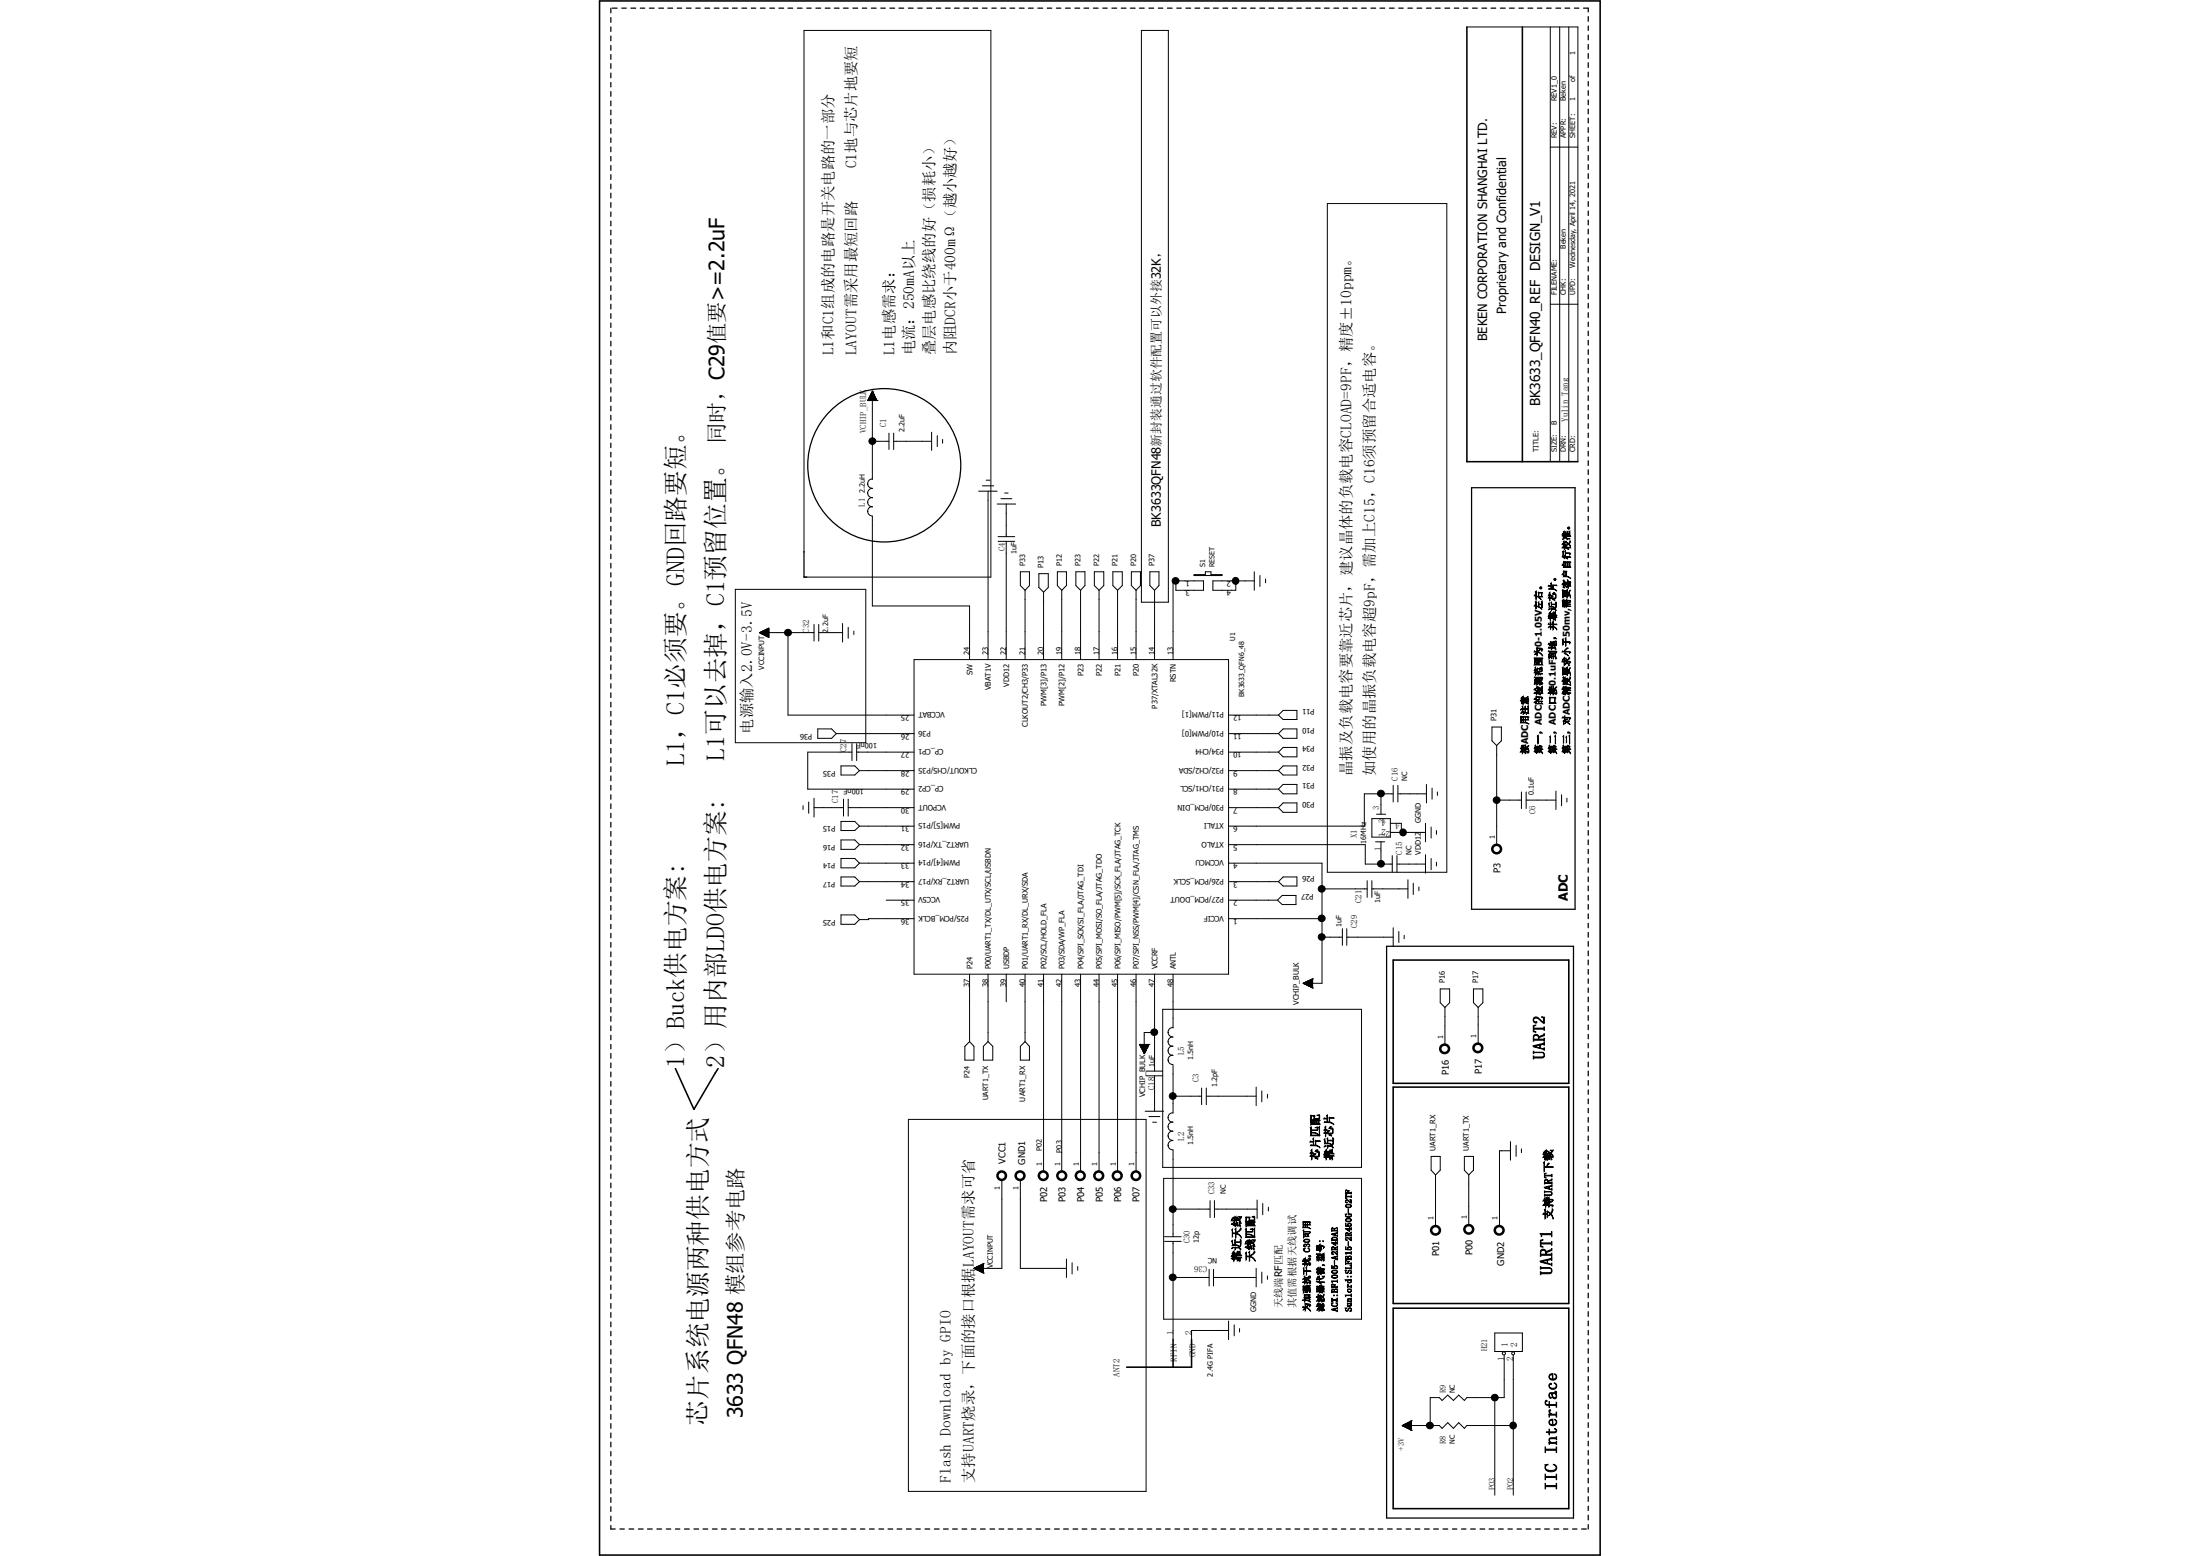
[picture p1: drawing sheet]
<svg xmlns="http://www.w3.org/2000/svg" width="297mm" height="210mm" viewBox="0 0 297 210" stroke-linecap="round" stroke-linejoin="round" font-family="sans-serif">
<g fill="none" stroke="#000" stroke-width=".17">
<path d="M82.5 1.1v.6M82.5 2.4v.6M82.5 3.6v.6M82.5 4.9v.6M82.5 6.1v.7M82.5 7.4v.6M82.5 8.6v.6M82.5 9.9v.6M82.5 11.1v.6M82.5 12.4v.6M82.5 13.6v.7M82.5 14.9v.6"/>
<path d="M82.5 16.1v.6M82.5 17.4v.6M82.5 18.6v.6M82.5 19.9v.6M82.7 1.1h.6M83.9 1.1h.6M85.2 1.1h.6M86.4 1.1h.6M87.7 1.1h.6M88.9 1.1h.7M90.2 1.1h.6M91.4 1.1h.6"/>
<path d="M92.7 1.1h.6M93.9 1.1h.6M95.2 1.1h.6M96.4 1.1h.7M97.7 1.1h.6M98.9 1.1h.6M100.2 1.1h.6M101.4 1.1h.6M102.7 1.1h.6M103.9 1.1h.7M105.2 1.1h.6M106.4 1.1h.6"/>
<path d="M107.7 1.1h.6M108.9 1.1h.6M110.2 1.1h.6M111.4 1.1h.7M112.6 1.1h.7M113.9 1.1h.6M115.1 1.1h.7M116.4 1.1h.6M117.6 1.1h.7M118.9 1.1h.6M120.1 1.1h.7M121.4 1.1h.6"/>
<path d="M122.6 1.1h.7M123.9 1.1h.6M125.1 1.1h.7M126.4 1.1h.6M127.6 1.1h.7M128.9 1.1h.6M130.1 1.1h.7M131.4 1.1h.6M132.6 1.1h.7M133.9 1.1h.6M135.1 1.1h.7M136.4 1.1h.6"/>
<path d="M137.6 1.1h.7M138.9 1.1h.6M140.1 1.1h.7M141.4 1.1h.6M142.6 1.1h.6M143.8 1.1h.7M145.1 1.1h.7M146.3 1.1h.7M147.6 1.1h.7M148.9 1.1h.6M150.1 1.1h.6M151.4 1.1h.6"/>
<path d="M152.6 1.1h.6M153.8 1.1h.7M155.1 1.1h.6M156.4 1.1h.6M157.6 1.1h.6M158.9 1.1h.6M160.1 1.1h.6M161.3 1.1h.7M162.6 1.1h.6M163.8 1.1h.7M165.1 1.1h.6M166.4 1.1h.6"/>
<path d="M167.6 1.1h.6M168.8 1.1h.7M170.1 1.1h.6M171.3 1.1h.7M172.6 1.1h.6M173.9 1.1h.6M175.1 1.1h.6M176.3 1.1h.7M177.6 1.1h.6M178.8 1.1h.7M180.1 1.1h.6M181.4 1.1h.5"/>
<path d="M182.6 1.1h.6M183.8 1.1h.6M185.1 1.1h.6M186.3 1.1h.6M187.6 1.1h.6M188.8 1.1h.6M190.1 1.1h.6M191.3 1.1h.6M192.6 1.1h.6M193.8 1.1h.6M195.1 1.1h.6M196.3 1.1h.6"/>
<path d="M197.6 1.1h.6M198.8 1.1h.6M200.1 1.1h.6M201.3 1.1h.6M202.6 1.1h.6M203.8 1.1h.6M205.1 1.1h.6M206.3 1.1h.6M207.6 1.1h.6M208.8 1.1h.6M210.1 1.1h.6M211.3 1.1h.6"/>
<path d="M212.6 1.1h.5M213.8 1.1h.6v.5M214.4 2.2v.7M214.4 3.5v.6M214.4 4.7v.7M214.4 6v.6M214.4 7.2v.7M214.4 8.5v.6M214.4 9.7v.7M214.4 11v.6M214.4 12.2v.7M214.4 13.5v.6"/>
<path d="M214.4 14.7v.7M214.4 16v.6M214.4 17.2v.7M214.4 18.5v.6M214.4 19.7v.7M82.5 21.1v.6M82.5 22.4v.6M82.5 23.6v.6M82.5 24.8v.7M82.5 26.1v.6M82.5 27.3v.7M82.5 28.6v.6"/>
<path d="M82.5 29.8v.7M82.5 31.1v.6M82.5 32.3v.7M82.5 33.6v.6M82.5 34.8v.7M82.5 36.1v.6M82.5 37.3v.6M82.5 38.6v.6M82.5 39.8v.7M214.4 21v.6M214.4 22.2v.7M214.4 23.5v.6"/>
<path d="M214.4 24.7v.7M214.4 26v.6M214.4 27.2v.7M214.4 28.5v.6M214.4 29.7v.7M214.4 30.9v.7M214.4 32.2v.7M214.4 33.4v.7M214.4 34.7v.6M214.4 36v.6M214.4 37.2v.6M214.4 38.4v.7"/>
<path d="M214.4 39.7v.6M82.5 41.1v.6M82.5 42.3v.7M82.5 43.6v.6M82.5 44.8v.6M82.5 46.1v.6M82.5 47.3v.7M82.5 48.6v.6M82.5 49.8v.7M82.5 51.1v.6M82.5 52.3v.6M82.5 53.6v.6"/>
<path d="M82.5 54.8v.7M82.5 56v.7M82.5 57.3v.7M82.5 58.6v.6M82.5 59.8v.6M214.4 40.9v.7M214.4 42.2v.6M214.4 43.5v.6M214.4 44.7v.6M214.4 45.9v.7M214.4 47.2v.6M214.4 48.4v.7"/>
<path d="M214.4 49.7v.6M214.4 51v.6M214.4 52.2v.6M214.4 53.4v.7M214.4 54.7v.6M214.4 55.9v.7M214.4 57.2v.6M214.4 58.5v.6M214.4 59.7v.6M82.5 61v.7M82.5 62.3v.6M82.5 63.5v.7"/>
<path d="M82.5 64.8v.6M82.5 66v.7M82.5 67.3v.6M82.5 68.5v.7M82.5 69.8v.6M82.5 71v.7M82.5 72.3v.6M82.5 73.5v.7M82.5 74.8v.6M82.5 76v.7M82.5 77.3v.6M82.5 78.5v.7"/>
<path d="M82.5 79.8v.6M108.5 74.4v3.5h.4M198.7 65.8h13.9v56.9h-13.9zM214.4 60.9v.7M214.4 62.2v.6M214.4 63.4v.7M214.4 64.7v.6M214.4 66v.5M214.4 67.2v.6M214.4 68.4v.6M214.4 69.7v.6M214.4 70.9v.6"/>
<path d="M214.4 72.2v.6M214.4 73.4v.6M214.4 74.7v.6M214.4 75.9v.6M214.4 77.2v.6M214.4 78.4v.6M214.4 79.7v.6M82.5 81v.7M82.5 82.3v.6M82.5 83.5v.7M82.5 84.8v.6M82.5 86v.7"/>
<path d="M82.5 87.3v.6M82.5 88.5v.7M82.5 89.7v.7M82.5 91v.7M82.5 92.3v.6M82.5 93.5v.6M82.5 94.8v.6M82.5 96v.6M82.5 97.2v.7M82.5 98.5v.6M82.5 99.8v.6M214.4 80.9v.6"/>
<path d="M214.4 82.2v.6M214.4 83.4v.6M214.4 84.7v.6M214.4 85.9v.6M214.4 87.2v.6M214.4 88.4v.6M214.4 89.6v.7M214.4 90.9v.6M214.4 92.2v.6M214.4 93.4v.6M214.4 94.7v.6M214.4 95.9v.6"/>
<path d="M214.4 97.1v.6M214.4 98.4v.6M214.4 99.7v.5M82.5 101v.6M82.5 102.3v.6M82.5 103.5v.6M82.5 104.7v.7M82.5 106v.6M82.5 107.3v.6M82.5 108.5v.6M82.5 109.8v.6M82.5 111v.6"/>
<path d="M82.5 112.2v.7M82.5 113.5v.6M82.5 114.7v.7M82.5 116v.6M82.5 117.3v.6M82.5 118.5v.6M82.5 119.7v.7M214.4 100.9v.6M214.4 102.2v.6M214.4 103.4v.6M214.4 104.6v.6M214.4 105.9v.6"/>
<path d="M214.4 107.1v.6M214.4 108.4v.6M214.4 109.6v.7M214.4 110.9v.6M214.4 112.1v.6M214.4 113.4v.6M214.4 114.6v.6M214.4 115.9v.6M214.4 117.1v.6M214.4 118.4v.6M214.4 119.6v.6M82.5 121v.6"/>
<path d="M82.5 122.2v.7M82.5 123.5v.6M82.5 124.8v.5M82.5 126v.6M82.5 127.2v.6M82.5 128.5v.6M82.5 129.7v.6M82.5 131v.6M82.5 132.2v.6M82.5 133.5v.6M82.5 134.7v.6M82.5 136v.6"/>
<path d="M82.5 137.2v.6M82.5 138.5v.6M82.5 139.7v.6M187.2 127.7h25.2v77.2h-25.2zM214.4 120.9v.6M214.4 122.1v.6M214.4 123.4v.6M214.4 124.6v.6M214.4 125.9v.6M214.4 127.1v.6M214.4 128.4v.6M214.4 129.6v.6"/>
<path d="M214.4 130.9v.6M214.4 132.1v.6M214.4 133.3v.6M214.4 134.6v.6M214.4 135.8v.7M214.4 137.1v.6M214.4 138.3v.7M214.4 139.6v.6M82.5 141v.6M82.5 142.2v.6M82.5 143.5v.6M82.5 144.7v.6"/>
<path d="M82.5 146v.6M82.5 147.2v.6M82.5 148.5v.6M82.5 149.7v.6M82.5 151v.6M82.5 152.2v.6M82.5 153.5v.6M82.5 154.7v.6M82.5 156v.6M82.5 157.2v.6M82.5 158.5v.5M82.5 159.7v.6"/>
<path d="M214.4 140.8v.6M214.4 142.1v.6M214.4 143.3v.7M214.4 144.6v.6M214.4 145.8v.7M214.4 147.1v.6M214.4 148.3v.7M214.4 149.6v.6M214.4 150.8v.7M214.4 152.1v.6M214.4 153.3v.7M214.4 154.6v.6"/>
<path d="M214.4 155.8v.7M214.4 157.1v.6M214.4 158.3v.7M214.4 159.6v.6M82.5 161v.6M82.5 162.2v.6M82.5 163.4v.7M82.5 164.7v.6M82.5 165.9v.6M82.5 167.2v.6M82.5 168.4v.7M82.5 169.7v.6"/>
<path d="M82.5 170.9v.7M82.5 172.2v.6M82.5 173.4v.6M82.5 174.7v.6M82.5 175.9v.7M82.5 177.2v.6M82.5 178.4v.7M82.5 179.7v.6M214.4 160.8v.7M214.4 162.1v.6M214.4 163.3v.7M214.4 164.6v.6"/>
<path d="M214.4 165.8v.6M214.4 167v.7M214.4 168.3v.7M214.4 169.5v.7M214.4 170.8v.6M214.4 172.1v.6M214.4 173.3v.6M214.4 174.5v.7M214.4 175.8v.6M214.4 177v.7M214.4 178.3v.6M214.4 179.6v.6"/>
<path d="M82.5 180.9v.6M82.5 182.2v.6M82.5 183.4v.7M82.5 184.7v.6M82.5 185.9v.7M82.5 187.2v.6M82.5 188.4v.6M82.5 189.7v.6M82.5 190.9v.7M82.5 192.2v.6M82.5 193.4v.7M82.5 194.6v.7"/>
<path d="M82.5 195.9v.6M82.5 197.1v.7M82.5 198.4v.6M82.5 199.6v.7M214.4 180.8v.6M214.4 182v.7M214.4 183.3v.6M214.4 184.5v.7M214.4 185.8v.6M214.4 187.1v.6M214.4 188.3v.6M214.4 189.5v.7"/>
<path d="M214.4 190.8v.6M214.4 192v.7M214.4 193.3v.6M214.4 194.5v.7M214.4 195.8v.6M214.4 197v.7M214.4 198.3v.6M214.4 199.5v.7M82.5 205.9v.5h.6M82.5 200.9v.6M82.5 202.1v.7M82.5 203.4v.6"/>
<path d="M82.5 204.6v.7M83.7 206.4h.6M84.9 206.4h.7M86.2 206.4h.6M87.4 206.4h.7M88.7 206.4h.6M90 206.4h.6M91.2 206.4h.6M92.4 206.4h.6M93.7 206.4h.6M94.9 206.4h.6M96.2 206.4h.6"/>
<path d="M97.4 206.4h.6M98.7 206.4h.6M99.9 206.4h.6M101.2 206.4h.6M102.4 206.4h.6M103.7 206.4h.6M104.9 206.4h.6M106.2 206.4h.6M107.4 206.4h.6M108.7 206.4h.6M109.9 206.4h.6M111.2 206.4h.6"/>
<path d="M112.4 206.4h.6M113.6 206.4h.7M114.9 206.4h.6M116.2 206.4h.6M117.4 206.4h.6M118.7 206.4h.6M119.9 206.4h.6M121.1 206.4h.7M122.4 206.4h.6M123.7 206.4h.5M124.9 206.4h.6M126.2 206.4h.6"/>
<path d="M127.4 206.4h.6M128.6 206.4h.6M129.9 206.4h.6M131.1 206.4h.6M132.4 206.4h.6M133.6 206.4h.7M134.9 206.4h.6M136.1 206.4h.6M137.4 206.4h.6M138.6 206.4h.6M139.9 206.4h.6M141.1 206.4h.6"/>
<path d="M142.4 206.4h.6M143.6 206.4h.6M144.9 206.4h.6M146.1 206.4h.6M147.4 206.4h.6M148.6 206.4h.6M149.9 206.4h.6M151.1 206.4h.7M152.4 206.4h.6M153.6 206.4h.6M154.9 206.4h.6M156.1 206.4h.6"/>
<path d="M157.4 206.4h.6M158.6 206.4h.7M159.9 206.4h.6M161.1 206.4h.6M162.3 206.4h.7M163.6 206.4h.6M164.8 206.4h.7M166.1 206.4h.7M167.3 206.4h.7M168.6 206.4h.6M169.8 206.4h.7M171.1 206.4h.6"/>
<path d="M172.3 206.4h.7M173.6 206.4h.6M174.8 206.4h.7M176.1 206.4h.6M177.3 206.4h.7M178.6 206.4h.6M179.8 206.4h.7M181.1 206.4h.6M182.3 206.4h.7M183.6 206.4h.6M184.8 206.4h.7M186.1 206.4h.6"/>
<path d="M187.3 206.4h.7M188.6 206.4h.6M189.8 206.4h.6M191.1 206.4h.6M192.3 206.4h.7M193.5 206.4h.7M194.8 206.4h.7M196.1 206.4h.6M197.3 206.4h.6M198.5 206.4h.7M199.8 206.4h.6M201 206.4h.7"/>
<path d="M202.3 206.4h.6M203.6 206.4h.6M204.8 206.4h.6M206 206.4h.7M207.3 206.4h.6M208.5 206.4h.7M209.8 206.4h.6M211.1 206.4h.6M212.3 206.4h.6M213.5 206.4h.7M214.4 200.8v.6M214.4 202v.6"/>
<path d="M214.4 203.3v.6M214.4 204.5v.6M214.4 205.8v.6"/>
<circle cx="119.4" cy="62.8" r="10.3"/>
</g>
<path d="M80.9 .1h135.1v209.8h-135.1zM198 3.6v58.7h15M205.5 3.6v58.7M188.1 129.6h23.7v16.6h-23.7zM91.2 144.2l2.5 5.5 3.2-5.5M188.1 146.7h23.7v29.2h-23.7zM188.1 176.6h23.7v27h-23.7zM158.4 180.8v3.7M160.9 180.8v3.7h-8.8" fill="none" stroke="#000" stroke-width=".21"/>
<g fill="none" stroke="#000" stroke-width=".14">
<path d="M154.1 4.1h3.6v77.2h-3.6zM198 3.6h15v58.7M209.3 3.6v58.7M209.3 19.9h3.7M210.6 3.6v58.7M211.8 3.6v58.7M179.2 27.5h16.1v90.2h-16.1zM117.1 54.1h.1M117.1 54.1h1.3M117.2 54v.1M117.2 54h1.1M117.2 53.9h1.1v.2"/>
<path d="M117.3 53.8h1v.3M117.3 53.8h.9M117.4 53.6v.5M117.4 53.6h.8M117.4 53.5v.6M117.4 53.6h.7M117.4 53.5h.7M117.5 53.4h.6v.7M117.5 53.3h.5M117.6 53.3h.4M117.6 53.1h.3v1M117.6 53v1.1"/>
<path d="M117.6 53.1h.3M117.7 53v1.1M117.7 53h.2M117.7 52.9h.1M117.8 52.8v11.9a.53 .53 0 0 0-.7 .6M117.8 52.8h.1M117.8 59.6h2.2M117.8 52.8l.6 1.3M117.8 52.8l-.7 1.3M117.8 52.9h.1M117.8 52.8v1.3M117.9 52.9v1.2"/>
<path d="M117.9 53v1.1M117.9 53.2h-.3v.9M118 53.3h-.4v.8M118 53.2v.9M118 53.4h-.5v.7M118.2 53.6v.5M118.2 53.7h-.9v.4M118.2 53.8h-.9v.3M118.2 53.8v.3M118.3 53.9h-1v.2M118.4 54.1h.1M120 58.5v2.2"/>
<path d="M120.6 59.6h5.2M120.6 58.5v2.2M125.8 58.3v2.5M126.5 58.8v1.5M127.3 59.3v.5M209.3 41.1h3.7M99.3 79.5h17.6v20.7h-17.6zM108.5 74.5v-70.4h25.3v73.8h-25.3M117.2 69h-.1a.63 .63 0 0 0 .7 .6M117.2 67.8a.51 .51 0 0 0 .6 .6 .63 .63 0 0 0-.7 .6M117.2 66.5a.51 .51 0 0 0 .6 .6 .63 .63 0 0 0-.7 .7M117.2 65.3h-.1a.63 .63 0 0 0 .7 .6"/>
<path d="M117.8 69.7v12.1h13.1v7.2M117.8 66a.53 .53 0 0 0-.7 .5M132.1 66.3h2.5M132.6 65.6h1.6M133.1 64.8h.5M133.4 66.3v22.7M134.6 68h2.5M134.7 73.1h2.3M134.7 72.4h2.3M135.1 67.3h1.5M135.6 66.5h.5M135.8 68v4.4"/>
<path d="M135.8 73.1v15.9M137.8 77.2h1.2v1.8l-.6 .7-.6-.7zM138.4 79.7v9.3M140.3 77.4h1.2v1.9l-.6 .6-.6-.6zM140.9 79.9v9.1M142.7 77.2h1.3v1.8l-.7 .7-.6-.7zM143.3 79.7v9.3M145.2 77.2h1.3v1.8l-.6 .7-.7-.7zM145.9 79.7v9.3M147.7 77.2h1.3v1.8l-.6 .7-.7-.7zM148.4 79.7v9.3M150.2 77.2h1.3v1.8l-.6 .7-.7-.7z"/>
<path d="M150.9 79.7v9.3M152.7 77.2h1.3v1.8l-.6 .7-.7-.7zM153.4 79.7v9.3M155.2 77.2h1.3v1.8l-.6 .7-.7-.7zM155.9 79.7v9.3M158.7 78.4v1.3h3.8v-1.3h-4.1v10.6M161.2 77.6h1.5v-.4h.8v.4h1.5v.1h-3.8zM166.8 78.4v1.3h-3.1v-1.3h5.6M169.3 77.2v2.5M170.1 77.7v1.5M170.9 78.1v.6M102.5 85.4h7.4"/>
<path d="M102.5 85.4l1.3 .6M102.6 85.4h.1M102.6 85.4h1.2M102.7 85.3v.2M102.7 85.5h1.1M102.7 85.3h1.1M102.8 85.3v.2M102.8 85.6h1M102.9 85.3v.3M102.9 85.2v.4M102.9 85.6h.9M103 85.6h.8"/>
<path d="M103 85.2v.4M103.1 85.2v.4M103.1 85.7h.7M103.1 85.1v.6M103.2 85.1v.6M103.2 85.8h.6M103.3 85v.8M103.3 85.8h.5M103.4 85v.8M103.4 85.9h.4M103.4 85h.4M103.5 85v.9"/>
<path d="M103.5 84.9v1h.3M103.6 84.9v1h.2M103.6 84.9h.2M103.7 84.9v1M103.7 84.8v1.2M103.7 86h.1M103.7 84.8h.1M103.8 84.8v1.2M103.8 84.8l-1.3 .6M103.8 84.9h-.3v1M103.8 85h-.5v.8M103.8 85.1h-.6v.6"/>
<path d="M103.8 85.2h-.8v.4M103.8 85.3h-1v.2M103.8 85.3h-1.1v.1M106.4 85.4v11.1h17M109.9 84.3v2.2M110.4 98.4h1.9l.6 .6-.6 .7h-1.9zM110.5 85.4h3.2M110.5 84.3v2.2M112.9 99h10.5M113.7 84.2v2.5M114.5 84.7v1.4M115.3 85.2v.4"/>
<path d="M123.4 89h42.5v42.5h-42.5zM165.9 99h6.7M165.9 96.5h6.7M173.2 95.9h1.9v1.2h-1.9l-.6-.6zM173.2 98.4h1.9v1.3h-1.9l-.6-.7zM201.4 98.1h1.3v1.9l-.6 .6-.7-.6zM108.4 108.8v.5M109.2 108.2v1.6M109.9 107.7v2.6M109.9 109h4M113.5 118.4h1.9l.6 .6-.6 .6h-1.9zM113.5 103.4h1.9l.6 .6-.6 .6h-1.9z"/>
<path d="M113.5 110.9h1.9l.6 .6-.6 .6h-1.9zM113.5 113.4h1.9l.6 .6-.6 .6h-1.9zM113.5 115.9h1.9l.6 .6-.6 .6h-1.9zM113.9 107.9v2.3M114.5 109h8.9M114.5 107.9v2.3M115 101.5h-5.9v5h14.3M115 100.4v2.3M115.7 101.5h7.7M115.7 100.4v2.3M116 104h7.4M116 119h7.4"/>
<path d="M116 116.5h7.4M116 114h7.4M116 111.5h7.4M165.9 101.5h6.7M165.9 114h18.4v2.6h3.7M165.9 109h6.7M165.9 104h6.7M165.9 106.5h6.7M165.9 119h6.7M165.9 116.5h12.6v16.2h-2.6M173.2 105.9h1.9v1.2h-1.9l-.6-.6zM173.2 118.4h1.9v1.2h-1.9l-.6-.6z"/>
<path d="M173.2 100.9h1.9v1.3h-1.9l-.6-.7zM173.2 103.4h1.9v1.2h-1.9l-.6-.6zM173.2 108.4h1.9v1.2h-1.9l-.6-.6zM178.5 120h6.1M184.6 118.9v2.2M185.2 120h4.9M185.2 110.5h2.5v2.5h-2.5zM185.2 118.9v2.2M185.7 113.6h1.2M185.8 109.9h1.3M186.4 116.6h.1M186.4 107.1h.1"/>
<path d="M186.4 107.1v2.8M186.4 113.6v3M186.6 107.1h.1M187.7 112.4h4.7M187.7 111.1h1.5v1.6h.2v-.3M188 115.5v2.2M188.1 107.1h-3.9v4.4h-18.3M188.1 106v2.2M188.6 116.6h3.8M188.6 115.5v2.2M188.7 107.1h3.9M188.7 106v2.2"/>
<path d="M190.1 118.7v2.5M190.8 119.2v1.5M191.6 119.7v.5M192.4 111.1v2.5M192.4 115.4v2.5M192.6 105.9v2.5M193.2 111.6v1.5M193.2 115.9v1.5M193.3 106.4v1.5M193.9 112.1v.5M193.9 116.4v.5M194.1 106.9v.5"/>
<path d="M202.1 100.6v13.4M202.1 108h3.3M205.4 106.9v2.2M206 108h4.1M206 106.9v2.2M210.1 106.8v2.5M210.8 107.3v1.5M211.5 107.7v.5M113.5 123.5h1.9l.6 .6-.6 .7h-1.9zM119.6 121.5h3.8M123.4 124h-6.1v.1h-1.3M130.9 131.5v9.1"/>
<path d="M133.4 131.5v9.1M135.8 131.5v3.7M138.4 131.5v9.1M140.9 131.5v26.6M143.3 131.5v26.6M145.9 131.5v26.6M148.4 131.5v26.6M150.9 131.5v26.6M153.4 131.5v26.6M155.9 131.5v13.1M155.9 139.4h-1.4v2.8M157 136.2h26.8v21.4h-26.8z"/>
<path d="M157.7 139.4v-.1a.63 .63 0 0 0 .6 .7M158.4 140a.55 .55 0 0 0-.7 .6M158.4 131.5v7.2a.55 .55 0 0 0-.7 .6M165.9 121.5h6.6M165.9 124h12.6M173.1 120.9h1.9v1.2h-1.9l-.6-.6zM175.9 132.7l1.3 .6M175.9 132.8h1.3M176 132.7h.1M176.1 132.7v.1M176.1 132.8h1.1M176.1 132.6h1.1"/>
<path d="M176.1 132.6v.2M176.2 132.6v.2M176.2 132.6h1M176.3 132.5v.4h.9M176.4 132.9h.8M176.4 132.5v.4M176.4 133h.8M176.5 132.5v.5M176.6 132.4v.6M176.6 133.1h.6M176.7 132.4v.7M176.7 133.1h.5"/>
<path d="M176.8 132.3v.8h.4M176.9 132.3v.9h.3M176.9 132.2h.3M177 132.2v1M177 133.3h.2M177.1 132.2v1.1M177.1 133.3h.1M177.1 132.2h.1M177.2 132.1v1.2M177.2 133.3h.1M177.2 132.1h.1M177.2 132.1l-1.3 .6"/>
<path d="M177.2 132.2h-.2v1.1M177.2 132.3h-.4v.8M177.2 132.4h-.5v.7M177.2 132.4h-.7v.6M177.2 132.5h-.8v.4M177.2 132.5h-.9v.4M177.2 132.7h-1.2v.1M178.5 126.5h.1M178.5 126.5h2.7M181.2 125.3v2.3M181.8 126.5h6.3M181.8 125.3v2.3"/>
<path d="M188.1 125.2v2.5M188.8 125.7v1.5M189.6 126.2v.5M194.4 133.5h1.3v1.8l-.6 .7-.7-.7zM195.1 136v5M198.9 133.5h1.3v1.8l-.6 .7-.7-.7zM199.6 136v4.8M122.6 151.1h32.1v50.2h-32.1zM130.9 140.6l.6 .6v1.9h-1.2v-1.9zM133.4 140.6l.6 .6v1.9h-1.2v-1.9zM135.3 159.3v11.9h-3.8M137.8 159.3v11.9h6.2"/>
<path d="M138.4 140.6l.6 .6v1.9h-1.2v-1.9zM153.8 141h.1M153.8 141h1.3M153.8 141l.7 1.2M153.9 141.1h1.2M153.9 141v.1M153.9 141.1h1.1M154 141v.2h1M154 141.3h1M154 141v.3M154.1 141v.4M154.1 141v.4h.8"/>
<path d="M154.1 141.5h.8M154.2 141v.6h.6v-.6M154.2 141.6h.6M154.2 141v.6M154.2 141.7h.5M154.3 141v.8h.4M154.3 141v.9M154.3 141.8h.4M154.3 141v.9h.3M154.3 142h.3M154.4 141v1.1h.2M154.4 142.2h.2"/>
<path d="M154.5 141v1.2M154.6 141v1.1M154.6 150h2.5M154.6 141v1h-.2M154.7 141v.9h-.4M154.7 141v.8M154.7 144.6h2.3M154.7 145.2h2.3M154.8 141v.7h-.6M154.9 141v.5h-.8M154.9 141v.4h-.8M155 141v.3h-1"/>
<path d="M155.1 141v.1h-1.2M155.1 141h.1M155.1 150.7h1.5M155.1 141l-.6 1.2M155.6 151.5h.5M155.9 145.2v4.8M157.1 159h26.7v19.1h-26.7zM157.7 143.1v-.1a.63 .63 0 0 0 .6 .7M157.7 141.8a.53 .53 0 0 0 .6 .7M157.7 140.6a.53 .53 0 0 0 .6 .6M157.7 154.6a.63 .63 0 0 0 .6 .6M157.7 153.3a.63 .63 0 0 0 .6 .6"/>
<path d="M157.7 152.1a.53 .53 0 0 0 .6 .6M157.7 150.8a.53 .53 0 0 0 .6 .7M158.4 142.5a.55 .55 0 0 0-.7 .5M158.4 141.2a.55 .55 0 0 0-.7 .6M158.4 154a.55 .55 0 0 0-.7 .6M158.4 152.7a.55 .55 0 0 0-.7 .6M158.4 151.5a.55 .55 0 0 0-.7 .6M158.4 150.2a.55 .55 0 0 0-.7 .6M158.4 143.7v6.5M158.4 155.2v11.7M158.4 148h3.8M162.2 146.9v2.2"/>
<path d="M162.9 148h6.7M162.9 146.9v2.2M169.6 146.7v2.5M170.3 147.2v1.5M171.1 147.7v.5M193.2 156.1h1.2v1.8l-.6 .7-.6-.7zM193.8 158.6v6.8M197.7 156.1h1.2v1.8l-.6 .7-.6-.7zM198.3 158.6v6.7M203.9 155.3h-1.5v10.1M203.9 154.1v2.5M204.7 154.6v1.5"/>
<path d="M205.4 155.1v.5M131.5 171.2l1.3 .6M131.5 171.2h.1M131.5 171.2h1.3M131.6 171.2h.1M131.6 171.1v.1h1.2M131.7 171.3h1.1M131.8 171.1v.2M131.8 171.4h1M131.8 171v.3M131.9 171v.4M131.9 171.4h.9"/>
<path d="M132 170.9h.8M132 170.9v.5M132 171.4h.8M132.1 170.9v.5M132.1 170.9v.6h.7M132.2 170.9v.6M132.2 171.6h.6M132.2 170.8h.6M132.3 170.8v.8M132.3 171.6h.5M132.4 170.7v.9M132.4 171.7h.4"/>
<path d="M132.5 170.7h.3M132.5 170.7v1M132.6 170.7v1M132.6 170.6v1.1h.2M132.8 171.8h.1M132.8 170.6h.1M132.8 170.6v1.2M132.8 170.6l-1.3 .6M132.8 170.6h-.1v1.1M132.8 170.7h-.3v1h.3M132.8 170.8h-.4v.8M132.8 170.9h-.6v.6"/>
<path d="M132.8 171h-.9v.4M132.8 171.1h-1.1v.2M132.8 171.1h-1.1v.1M144 169.9v2.5M144.7 170.4v1.6M145.5 170.9v.5M157.2 166.9h2.3M157.2 167.6h2.3M158.4 167.6v13.2M158.4 163.2h5M158.4 172.4h4.8M163.2 171.3v2.3"/>
<path d="M163.4 162.1v2.2M163.8 172.4h5.8M163.8 171.3v2.3M164 163.2h5.7M164 162.1v2.2M165.9 179.6h-5v1.2M165.9 178.3v2.5M166.6 178.8v1.5M167.3 179.3v.5M169.6 171.2v2.5M169.7 162v2.5M170.3 171.7v1.5"/>
<path d="M170.5 162.4v1.6M171.1 172.2v.5M171.2 162.9v.5M201.8 179.9h3.7v2.5h-3.7zM189.3 192.4h.1M189.3 192.4h5l.4 .4 .8-.8 .7 .8 .7-.8 .8 .8 .3-.4h6.3M189.3 192.4l1.2 .6M189.3 192.4h1.2M189.4 192.4h.1M189.4 192.5h1.1M189.5 192.3v.2h1M189.6 192.3v.3h.9"/>
<path d="M189.7 192.2v.4M189.7 192.7h.8M189.8 192.2v.5M189.8 192.7h.7M189.9 192.1v.6M189.9 192.7h.6M190 192.1v.7h.5M190.1 192v.8M190.2 191.9v1M190.2 192.9h.3M190.3 191.9v1M190.4 191.9v1.1"/>
<path d="M190.4 193h.1M190.5 191.8v1.2M190.5 193h.1M190.5 191.8h.1M190.5 192.3h-.9v.2M190.5 192h-.4v.8M190.5 191.8l-1.2 .6M190.5 191.9h-.1v1.1h.1M190.5 191.9h-.2v1M190.5 192h-.3v.8h.3M190.5 192.1h-.5v.6M190.5 192.2h-.6v.5"/>
<path d="M190.5 192.2h-.7v.5M190.5 192.2h-.8v.4M190.5 192.3h-1v.2M193.1 192.4h.1M201.8 188.6v13.2M203.1 182.9v5.7h-5.1l-.3 .4-.8-.7-.7 .7-.7-.7-.8 .7-.4-.4h-1.2v3.8M204.3 182.9v18.9"/>
<circle cx="203" cy="182.7" r=".21"/>
<circle cx="204.3" cy="182.7" r=".2"/>
</g>
<g fill="none" stroke="#000" stroke-width=".34">
<circle cx="202.1" cy="114.6" r=".58"/>
<circle cx="135.2" cy="158.7" r=".57"/>
<circle cx="137.7" cy="158.7" r=".58"/>
<circle cx="140.9" cy="158.7" r=".58"/>
<circle cx="143.3" cy="158.7" r=".58"/>
<circle cx="145.8" cy="158.7" r=".58"/>
<circle cx="148.3" cy="158.7" r=".58"/>
<circle cx="150.8" cy="158.7" r=".58"/>
<circle cx="153.4" cy="158.7" r=".57"/>
<circle cx="195" cy="141.6" r=".58"/>
<circle cx="199.5" cy="141.4" r=".58"/>
<circle cx="193.8" cy="166.1" r=".58"/>
<circle cx="198.3" cy="165.9" r=".58"/>
<circle cx="202.4" cy="166.1" r=".58"/>
</g>
<g fill="#000" stroke="#000" stroke-width=".14">
<circle cx="117.8" cy="59.5" r=".46"/>
<circle cx="158.7" cy="78.4" r=".46"/>
<circle cx="166.8" cy="78.4" r=".46"/>
<circle cx="106.4" cy="85.4" r=".46"/>
<circle cx="178.4" cy="120" r=".46"/>
<circle cx="186.4" cy="116.6" r=".46"/>
<circle cx="186.4" cy="107.1" r=".46"/>
<circle cx="189.4" cy="112.4" r=".46"/>
<circle cx="202.1" cy="108" r=".46"/>
<circle cx="155.8" cy="139.3" r=".46"/>
<circle cx="178.4" cy="124" r=".46"/>
<circle cx="178.4" cy="126.5" r=".46"/>
<circle cx="158.3" cy="147.9" r=".46"/>
<circle cx="158.3" cy="172.4" r=".46"/>
<circle cx="158.3" cy="163.2" r=".46"/>
<circle cx="193.1" cy="192.4" r=".46"/>
<circle cx="201.8" cy="188.6" r=".46"/>
<circle cx="204.3" cy="192.4" r=".46"/>
</g>
<g font-size="3.5">
<text x="92.4" y="103.4" transform="rotate(-90 92.4 103.4)">L1，C1必须要。GND回路要短。</text>
<text x="97.8" y="102.7" transform="rotate(-90 97.8 102.7)">L1可以去掉，C1预留位置。</text>
<text x="92.4" y="144.1" transform="rotate(-90 92.4 144.1)">1）Buck供电方案:</text>
<text x="97.8" y="144.1" transform="rotate(-90 97.8 144.1)">2）用内部LDO供电方案:</text>
<text x="95.4" y="192.4" transform="rotate(-90 95.4 192.4)">芯片系统电源两种供电方式</text>
</g>
<g font-size="2.9">
<text x="97.8" y="59.9" transform="rotate(-90 97.8 59.9)">同时，C29值要&gt;=2.2uF</text>
<text x="100.3" y="191.4" transform="rotate(-90 100.3 191.4)">3633 QFN48 模组参考电路</text>
</g>
<g font-size="2.3">
<text x="209.6" y="172.1" transform="rotate(-90 209.6 172.1)">UART1</text>
<text x="210.2" y="201.2" transform="rotate(-90 210.2 201.2)">IIC Interface</text>
</g>
<text font-size="2.2" x="208.5" y="143" transform="rotate(-90 208.5 143)">UART2</text>
<g font-size="2.1">
<text x="115.7" y="22.7" transform="rotate(-90 115.7 22.7)">C1地与芯片地要短</text>
<text x="112.5" y="48" transform="rotate(-90 112.5 48)">L1和C1组成的电路是开关电路的一部分</text>
<text x="115.7" y="48" transform="rotate(-90 115.7 48)">LAYOUT需采用最短回路</text>
<text x="120.8" y="48" transform="rotate(-90 120.8 48)">L1电感需求：</text>
<text x="123.4" y="48" transform="rotate(-90 123.4 48)">电流：250mA以上</text>
<text x="126.2" y="48" transform="rotate(-90 126.2 48)">叠层电感比绕线的好（损耗小）</text>
<text x="129" y="48" transform="rotate(-90 129 48)">内阻DCR小于400mΩ（越小越好）</text>
<text x="101.6" y="99" transform="rotate(-90 101.6 99)">电源输入2.0V-3.5V</text>
<text x="182.5" y="104.7" transform="rotate(-90 182.5 104.7)">晶振及负载电容要靠近芯片，建议晶体的负载电容CLOAD=9PF，精度±10ppm。</text>
<text x="185.6" y="104.7" transform="rotate(-90 185.6 104.7)">如使用的晶振负载电容超9pF，需加上C15，C16须预留合适电容。</text>
<text x="128.4" y="200.1" transform="rotate(-90 128.4 200.1)">Flash Download by GPIO</text>
<text x="131.5" y="200.1" transform="rotate(-90 131.5 200.1)">支持UART烧录，下面的接口根据LAYOUT需求可省</text>
</g>
<text font-size="1.9" x="207.9" y="54.8" transform="rotate(-90 207.9 54.8)">BK3633_QFN40_REF DESIGN_V1</text>
<g font-size="1.7">
<text x="200.8" y="46.1" transform="rotate(-90 200.8 46.1)">BEKEN CORPORATION SHANGHAI LTD.</text>
<text x="203.3" y="42.3" transform="rotate(-90 203.3 42.3)">Proprietary and Confidential</text>
<text x="156.7" y="71.2" transform="rotate(-90 156.7 71.2)">BK3633QFN48新封装通过软件配置可以外接32K，</text>
<text x="211.7" y="121.6" transform="rotate(-90 211.7 121.6)">ADC</text>
</g>
<g font-size="1.5">
<text x="178.1" y="156.6" transform="rotate(-90 178.1 156.6)">芯片匹配</text>
<text x="180" y="156.6" transform="rotate(-90 180 156.6)">靠近芯片</text>
<text x="209.5" y="164.6" transform="rotate(-90 209.5 164.6)">支持UART下载</text>
<text x="167.5" y="170.3" transform="rotate(-90 167.5 170.3)">靠近天线</text>
<text x="169.3" y="170.3" transform="rotate(-90 169.3 170.3)">天线匹配</text>
</g>
<g font-size="1.4">
<text x="173.1" y="176.6" transform="rotate(-90 173.1 176.6)">天线端RF匹配</text>
<text x="175" y="176.6" transform="rotate(-90 175 176.6)">其值需根据天线调试</text>
</g>
<g font-size="1.3">
<text x="206.3" y="101.8" transform="rotate(-90 206.3 101.8)">接ADC用注意</text>
<text x="208.2" y="101.8" transform="rotate(-90 208.2 101.8)">第一，ADC的检测范围为0-1.05V左右。</text>
<text x="210.1" y="101.8" transform="rotate(-90 210.1 101.8)">第二，ADC口接0.1uF到地，并靠近芯片。</text>
<text x="211.9" y="101.8" transform="rotate(-90 211.9 101.8)">第三，对ADC精度要求小于50mv,需要客户自行校准。</text>
<text x="202.6" y="117.8" transform="rotate(-90 202.6 117.8)">P3</text>
<text x="195.6" y="145.1" transform="rotate(-90 195.6 145.1)">P16</text>
<text x="200.1" y="145" transform="rotate(-90 200.1 145)">P17</text>
<text x="135.8" y="157.1" transform="rotate(-90 135.8 157.1)">VCC1</text>
<text x="138.4" y="157.2" transform="rotate(-90 138.4 157.2)">GND1</text>
<text x="141.4" y="162.2" transform="rotate(-90 141.4 162.2)">P02</text>
<text x="143.8" y="162.2" transform="rotate(-90 143.8 162.2)">P03</text>
<text x="146.3" y="162.2" transform="rotate(-90 146.3 162.2)">P04</text>
<text x="148.9" y="162.2" transform="rotate(-90 148.9 162.2)">P05</text>
<text x="151.4" y="162.2" transform="rotate(-90 151.4 162.2)">P06</text>
<text x="153.8" y="162.2" transform="rotate(-90 153.8 162.2)">P07</text>
<text x="194.3" y="169.6" transform="rotate(-90 194.3 169.6)">P01</text>
<text x="198.8" y="169.5" transform="rotate(-90 198.8 169.5)">P00</text>
<text x="203.1" y="170.8" transform="rotate(-90 203.1 170.8)">GND2</text>
</g>
<g font-size="1.2">
<text x="116.9" y="58.5" transform="rotate(-90 116.9 58.5)">VCHIP_BULK</text>
<text x="119.6" y="57.7" transform="rotate(-90 119.6 57.7)">C1</text>
<text x="211.7" y="56.9" transform="rotate(-90 211.7 56.9)">Yulin Tang</text>
<text x="116.8" y="68.4" transform="rotate(-90 116.8 68.4)">L1</text>
<text x="135.6" y="74.4" transform="rotate(-90 135.6 74.4)">C4</text>
<text x="109.3" y="85.4" transform="rotate(-90 109.3 85.4)">C32</text>
<text x="114.3" y="101.5" transform="rotate(-90 114.3 101.5)">C27</text>
<text x="188.7" y="105.4" transform="rotate(-90 188.7 105.4)">C16</text>
<text x="113.2" y="108.4" transform="rotate(-90 113.2 108.4)">C17</text>
<text x="183.2" y="113.1" transform="rotate(-90 183.2 113.1)">X1</text>
<text x="186.2" y="109.3" transform="rotate(-90 186.2 109.3)">3</text>
<text x="186.9" y="113" transform="rotate(-90 186.9 113)">1</text>
<text x="186.9" y="111.1" transform="rotate(-90 186.9 111.1)">3</text>
<text x="187.1" y="110.6" transform="rotate(-180 187.1 110.6)">4</text>
<text x="187.7" y="112.1" transform="rotate(-180 187.7 112.1)">22</text>
<text x="188.9" y="111.1" transform="rotate(-180 188.9 111.1)">4</text>
<text x="207.3" y="109.9" transform="rotate(-90 207.3 109.9)">C6</text>
<text x="186.4" y="114.9" transform="rotate(-90 186.4 114.9)">1</text>
<text x="189.3" y="115.4" transform="rotate(-90 189.3 115.4)">C15</text>
<text x="183.2" y="125.3" transform="rotate(-90 183.2 125.3)">C29</text>
<text x="183.8" y="121.9" transform="rotate(-90 183.8 121.9)">C21</text>
<text x="159.8" y="142.5" transform="rotate(-90 159.8 142.5)">L5</text>
<text x="155.9" y="147.1" transform="rotate(-90 155.9 147.1)">C18</text>
<text x="161.8" y="146.1" transform="rotate(-90 161.8 146.1)">C3</text>
<text x="159.8" y="154" transform="rotate(-90 159.8 154)">L2</text>
<text x="164" y="161.2" transform="rotate(-90 164 161.2)">C33</text>
<text x="160.6" y="167.8" transform="rotate(-90 160.6 167.8)">C30</text>
<text x="163" y="170.8" transform="rotate(-180 163 170.8)">C36</text>
<text x="176.8" y="177" transform="rotate(-90 176.8 177)">为加强抗干扰,C30可用</text>
<text x="178.7" y="177" transform="rotate(-90 178.7 177)">滤波器代替,型号:</text>
<text x="180.6" y="177" transform="rotate(-90 180.6 177)">ACX:BF1005-A2R4DAE</text>
<text x="182.5" y="177" transform="rotate(-90 182.5 177)">Sunlord:SLFB15-2R450G-02TF</text>
<text x="151.1" y="185.8" transform="rotate(-90 151.1 185.8)">ANT2</text>
<text x="158.4" y="180.2" transform="rotate(-90 158.4 180.2)">1</text>
<text x="158.9" y="183.8" transform="rotate(-90 158.9 183.8)">RFIN</text>
<text x="160.9" y="180.2" transform="rotate(-90 160.9 180.2)">2</text>
<text x="161.4" y="183.2" transform="rotate(-90 161.4 183.2)">GND</text>
<text x="203.1" y="183.7" transform="rotate(-90 203.1 183.7)">1</text>
<text x="203.6" y="181.8" transform="rotate(-90 203.6 181.8)">1</text>
<text x="204.3" y="183.7" transform="rotate(-90 204.3 183.7)">2</text>
<text x="204.8" y="181.8" transform="rotate(-90 204.8 181.8)">2</text>
</g>
<g font-size="1.1">
<text x="200.8" y="182.4" transform="rotate(-90 200.8 182.4)">H21</text>
<text x="195.2" y="188" transform="rotate(-90 195.2 188)">R9</text>
<text x="189.6" y="195.8" transform="rotate(-90 189.6 195.8)">+3V</text>
<text x="195.2" y="194.9" transform="rotate(-90 195.2 194.9)">R8</text>
<text x="201.8" y="201.2" transform="rotate(-90 201.8 201.2)">P03</text>
<text x="204.3" y="201.2" transform="rotate(-90 204.3 201.2)">P02</text>
</g>
<g font-size="1">
<text x="212.6" y="11.1" transform="rotate(-90 212.6 11.1)">of</text>
<text x="212.6" y="7.4" transform="rotate(-90 212.6 7.4)">1</text>
<text x="210.2" y="13.6" transform="rotate(-90 210.2 13.6)">REV1_0</text>
<text x="211.4" y="13.6" transform="rotate(-90 211.4 13.6)">Beken</text>
<text x="212.6" y="13.6" transform="rotate(-90 212.6 13.6)">1</text>
<text x="210.2" y="18.6" transform="rotate(-90 210.2 18.6)">REV:</text>
<text x="211.4" y="18.6" transform="rotate(-90 211.4 18.6)">APPR:</text>
<text x="212.6" y="18.6" transform="rotate(-90 212.6 18.6)">SHEET:</text>
<text x="211.4" y="33.6" transform="rotate(-90 211.4 33.6)">Beken</text>
<text x="210.2" y="39.8" transform="rotate(-90 210.2 39.8)">FILENAME:</text>
<text x="211.4" y="39.8" transform="rotate(-90 211.4 39.8)">CHK:</text>
<text x="212.6" y="39.8" transform="rotate(-90 212.6 39.8)">UPD:</text>
<text x="212.6" y="36.1" transform="rotate(-90 212.6 36.1)">Wednesday, April 14, 2021</text>
<text x="122.1" y="58.3" transform="rotate(-90 122.1 58.3)">2.2uF</text>
<text x="210.2" y="57.3" transform="rotate(-90 210.2 57.3)">B</text>
<text x="207.7" y="61" transform="rotate(-90 207.7 61)">TITLE:</text>
<text x="210.2" y="61" transform="rotate(-90 210.2 61)">SIZE:</text>
<text x="211.4" y="61" transform="rotate(-90 211.4 61)">DRN:</text>
<text x="212.6" y="61" transform="rotate(-90 212.6 61)">CRD:</text>
<text x="116.8" y="66.5" transform="rotate(-90 116.8 66.5)">2.2uH</text>
<text x="137.2" y="74.8" transform="rotate(-90 137.2 74.8)">1uF</text>
<text x="138.4" y="76.4" transform="rotate(-90 138.4 76.4)">P33</text>
<text x="140.9" y="76.7" transform="rotate(-90 140.9 76.7)">P13</text>
<text x="143.3" y="76.4" transform="rotate(-90 143.3 76.4)">P12</text>
<text x="145.9" y="76.4" transform="rotate(-90 145.9 76.4)">P23</text>
<text x="148.4" y="76.4" transform="rotate(-90 148.4 76.4)">P22</text>
<text x="150.9" y="76.4" transform="rotate(-90 150.9 76.4)">P21</text>
<text x="153.4" y="76.4" transform="rotate(-90 153.4 76.4)">P20</text>
<text x="155.9" y="76.4" transform="rotate(-90 155.9 76.4)">P37</text>
<text x="160.6" y="78.4" transform="rotate(-180 160.6 78.4)">1</text>
<text x="160.6" y="79.7" transform="rotate(-180 160.6 79.7)">3</text>
<text x="166.2" y="78.4" transform="rotate(-180 166.2 78.4)">2</text>
<text x="166.2" y="79.7" transform="rotate(-180 166.2 79.7)">4</text>
<text x="111.8" y="85.4" transform="rotate(-90 111.8 85.4)">2.2uF</text>
<text x="130.9" y="88.4" transform="rotate(-90 130.9 88.4)">24</text>
<text x="133.4" y="88.4" transform="rotate(-90 133.4 88.4)">23</text>
<text x="135.8" y="88.4" transform="rotate(-90 135.8 88.4)">22</text>
<text x="138.4" y="88.4" transform="rotate(-90 138.4 88.4)">21</text>
<text x="140.9" y="88.4" transform="rotate(-90 140.9 88.4)">20</text>
<text x="143.3" y="88.4" transform="rotate(-90 143.3 88.4)">19</text>
<text x="145.9" y="88.4" transform="rotate(-90 145.9 88.4)">18</text>
<text x="148.4" y="88.4" transform="rotate(-90 148.4 88.4)">17</text>
<text x="150.9" y="88.4" transform="rotate(-90 150.9 88.4)">16</text>
<text x="153.4" y="88.4" transform="rotate(-90 153.4 88.4)">15</text>
<text x="155.9" y="88.4" transform="rotate(-90 155.9 88.4)">14</text>
<text x="158.4" y="88.4" transform="rotate(-90 158.4 88.4)">13</text>
<text x="103.2" y="90.4" transform="rotate(-90 103.2 90.4)">VCCINPUT</text>
<text x="131.3" y="91.1" transform="rotate(-90 131.3 91.1)">SW</text>
<text x="133.8" y="93.1" transform="rotate(-90 133.8 93.1)">VBAT1V</text>
<text x="136.2" y="92.7" transform="rotate(-90 136.2 92.7)">VDD12</text>
<text x="141.3" y="95.3" transform="rotate(-90 141.3 95.3)">PWM[3]/P13</text>
<text x="143.7" y="95.3" transform="rotate(-90 143.7 95.3)">PWM[2]/P12</text>
<text x="146.3" y="91.3" transform="rotate(-90 146.3 91.3)">P23</text>
<text x="148.8" y="91.3" transform="rotate(-90 148.8 91.3)">P22</text>
<text x="151.3" y="91.3" transform="rotate(-90 151.3 91.3)">P21</text>
<text x="153.7" y="91.3" transform="rotate(-90 153.7 91.3)">P20</text>
<text x="156.2" y="95.6" transform="rotate(-90 156.2 95.6)">P37/XTAL32K</text>
<text x="158.7" y="92.1" transform="rotate(-90 158.7 92.1)">RSTN</text>
<text x="177.5" y="95.8" transform="rotate(-180 177.5 95.8)">P11</text>
<text x="109.6" y="99" transform="rotate(-180 109.6 99)">P36</text>
<text x="118.4" y="100.2" transform="rotate(-180 118.4 100.2)">100nF</text>
<text x="122.8" y="99" transform="rotate(-180 122.8 99)">26</text>
<text x="122.8" y="101.5" transform="rotate(-180 122.8 101.5)">27</text>
<text x="122.8" y="96.5" transform="rotate(-180 122.8 96.5)">25</text>
<text x="125.6" y="98.6" transform="rotate(-180 125.6 98.6)">P36</text>
<text x="127.4" y="101.1" transform="rotate(-180 127.4 101.1)">CP_CP1</text>
<text x="127.6" y="96.1" transform="rotate(-180 127.6 96.1)">VCCBAT</text>
<text x="138.8" y="98.1" transform="rotate(-90 138.8 98.1)">CLKOUT2/CH3/P33</text>
<text x="165.2" y="101.1" transform="rotate(-180 165.2 101.1)">P34/CH4</text>
<text x="165.2" y="96.1" transform="rotate(-180 165.2 96.1)">P11/PWM[1]</text>
<text x="165.2" y="98.6" transform="rotate(-180 165.2 98.6)">P10/PWM[0]</text>
<text x="167.6" y="101.5" transform="rotate(-180 167.6 101.5)">10</text>
<text x="167.6" y="96.5" transform="rotate(-180 167.6 96.5)">12</text>
<text x="167.6" y="99" transform="rotate(-180 167.6 99)">11</text>
<text x="177.5" y="100.7" transform="rotate(-180 177.5 100.7)">P34</text>
<text x="177.5" y="98.3" transform="rotate(-180 177.5 98.3)">P10</text>
<text x="202.1" y="97.4" transform="rotate(-90 202.1 97.4)">P31</text>
<text x="112.8" y="104" transform="rotate(-180 112.8 104)">P35</text>
<text x="116.6" y="106.5" transform="rotate(-180 116.6 106.5)">100nF</text>
<text x="122.8" y="104" transform="rotate(-180 122.8 104)">28</text>
<text x="122.8" y="106.5" transform="rotate(-180 122.8 106.5)">29</text>
<text x="127.4" y="106.1" transform="rotate(-180 127.4 106.1)">CP_CP2</text>
<text x="131.9" y="103.6" transform="rotate(-180 131.9 103.6)">CLKOUT/CH5/P35</text>
<text x="165.2" y="106.1" transform="rotate(-180 165.2 106.1)">P31/CH1/SCL</text>
<text x="165.2" y="103.6" transform="rotate(-180 165.2 103.6)">P32/CH2/SDA</text>
<text x="167" y="106.5" transform="rotate(-180 167 106.5)">8</text>
<text x="167" y="104" transform="rotate(-180 167 104)">9</text>
<text x="177.5" y="105.7" transform="rotate(-180 177.5 105.7)">P31</text>
<text x="177.5" y="103.2" transform="rotate(-180 177.5 103.2)">P32</text>
<text x="190" y="105.4" transform="rotate(-90 190 105.4)">NC</text>
<text x="207.1" y="107.4" transform="rotate(-90 207.1 107.4)">0.1uF</text>
<text x="112.8" y="111.5" transform="rotate(-180 112.8 111.5)">P15</text>
<text x="122.8" y="109" transform="rotate(-180 122.8 109)">30</text>
<text x="122.8" y="114" transform="rotate(-180 122.8 114)">32</text>
<text x="122.8" y="111.5" transform="rotate(-180 122.8 111.5)">31</text>
<text x="127.7" y="108.6" transform="rotate(-180 127.7 108.6)">VCPOUT</text>
<text x="129.6" y="111.1" transform="rotate(-180 129.6 111.1)">PWM[5]/P15</text>
<text x="130.8" y="113.6" transform="rotate(-180 130.8 113.6)">UART2_TX/P16</text>
<text x="165.2" y="108.6" transform="rotate(-180 165.2 108.6)">P30/PCM_DIN</text>
<text x="165.2" y="111.1" transform="rotate(-180 165.2 111.1)">XTALI</text>
<text x="165.2" y="113.6" transform="rotate(-180 165.2 113.6)">XTALO</text>
<text x="167" y="109" transform="rotate(-180 167 109)">7</text>
<text x="167" y="111.5" transform="rotate(-180 167 111.5)">6</text>
<text x="167" y="114" transform="rotate(-180 167 114)">5</text>
<text x="177.5" y="108.2" transform="rotate(-180 177.5 108.2)">P30</text>
<text x="184.4" y="113.9" transform="rotate(-90 184.4 113.9)">16MHz</text>
<text x="191.8" y="111.1" transform="rotate(-90 191.8 111.1)">GGND</text>
<text x="201.8" y="113.2" transform="rotate(-90 201.8 113.2)">1</text>
<text x="112.8" y="119" transform="rotate(-180 112.8 119)">P17</text>
<text x="112.8" y="116.5" transform="rotate(-180 112.8 116.5)">P14</text>
<text x="112.8" y="114" transform="rotate(-180 112.8 114)">P16</text>
<text x="122.8" y="119" transform="rotate(-180 122.8 119)">34</text>
<text x="122.8" y="116.5" transform="rotate(-180 122.8 116.5)">33</text>
<text x="129.6" y="116.1" transform="rotate(-180 129.6 116.1)">PWM[4]/P14</text>
<text x="130.9" y="118.6" transform="rotate(-180 130.9 118.6)">UART2_RX/P17</text>
<text x="165.2" y="116.1" transform="rotate(-180 165.2 116.1)">VCCMCU</text>
<text x="165.2" y="118.6" transform="rotate(-180 165.2 118.6)">P26/PCM_SCLK</text>
<text x="167" y="116.5" transform="rotate(-180 167 116.5)">4</text>
<text x="167" y="119" transform="rotate(-180 167 119)">3</text>
<text x="177.5" y="118.2" transform="rotate(-180 177.5 118.2)">P26</text>
<text x="190.5" y="115.4" transform="rotate(-90 190.5 115.4)">NC</text>
<text x="191.8" y="115.4" transform="rotate(-90 191.8 115.4)">VDD12</text>
<text x="112.8" y="124.1" transform="rotate(-180 112.8 124.1)">P25</text>
<text x="122.8" y="121.5" transform="rotate(-180 122.8 121.5)">35</text>
<text x="122.8" y="124" transform="rotate(-180 122.8 124)">36</text>
<text x="126.9" y="121.1" transform="rotate(-180 126.9 121.1)">VCC5V</text>
<text x="130.8" y="123.6" transform="rotate(-180 130.8 123.6)">P25/PCM_BCLK</text>
<text x="165.2" y="121.1" transform="rotate(-180 165.2 121.1)">P27/PCM_DOUT</text>
<text x="165.2" y="123.6" transform="rotate(-180 165.2 123.6)">VCCIF</text>
<text x="167" y="121.5" transform="rotate(-180 167 121.5)">2</text>
<text x="167" y="124" transform="rotate(-180 167 124)">1</text>
<text x="177.3" y="120.7" transform="rotate(-180 177.3 120.7)">P27</text>
<text x="181.1" y="125.1" transform="rotate(-90 181.1 125.1)">1uF</text>
<text x="186.3" y="121.9" transform="rotate(-90 186.3 121.9)">1uF</text>
<text x="131.3" y="130.9" transform="rotate(-90 131.3 130.9)">P24</text>
<text x="133.8" y="130.9" transform="rotate(-90 133.8 130.9)">P00/UART1_TX/DL_UTX/SCL/USBDN</text>
<text x="136.2" y="130.9" transform="rotate(-90 136.2 130.9)">USBDP</text>
<text x="138.8" y="130.9" transform="rotate(-90 138.8 130.9)">P01/UART1_RX/DL_URX/SDA</text>
<text x="141.3" y="130.9" transform="rotate(-90 141.3 130.9)">P02/SCL/HOLD_FLA</text>
<text x="143.7" y="130.9" transform="rotate(-90 143.7 130.9)">P03/SDA/WP_FLA</text>
<text x="146.3" y="130.9" transform="rotate(-90 146.3 130.9)">P04/SPI_SCK/SI_FLA/JTAG_TDI</text>
<text x="148.8" y="130.9" transform="rotate(-90 148.8 130.9)">P05/SPI_MOSI/SO_FLA/JTAG_TDO</text>
<text x="151.3" y="130.9" transform="rotate(-90 151.3 130.9)">P06/SPI_MISO/PWM[5]/SCK_FLA/JTAG_TCK</text>
<text x="153.7" y="130.9" transform="rotate(-90 153.7 130.9)">P07/SPI_NSS/PWM[4]/CSN_FLA/JTAG_TMS</text>
<text x="156.2" y="130.9" transform="rotate(-90 156.2 130.9)">VCCRF</text>
<text x="158.7" y="130.9" transform="rotate(-90 158.7 130.9)">ANTL</text>
<text x="130.9" y="133.2" transform="rotate(-90 130.9 133.2)">37</text>
<text x="133.4" y="133.2" transform="rotate(-90 133.4 133.2)">38</text>
<text x="135.8" y="133.2" transform="rotate(-90 135.8 133.2)">39</text>
<text x="138.4" y="133.2" transform="rotate(-90 138.4 133.2)">40</text>
<text x="140.9" y="133.2" transform="rotate(-90 140.9 133.2)">41</text>
<text x="143.3" y="133.2" transform="rotate(-90 143.3 133.2)">42</text>
<text x="145.9" y="133.2" transform="rotate(-90 145.9 133.2)">43</text>
<text x="148.4" y="133.2" transform="rotate(-90 148.4 133.2)">44</text>
<text x="150.9" y="133.2" transform="rotate(-90 150.9 133.2)">45</text>
<text x="153.4" y="133.2" transform="rotate(-90 153.4 133.2)">46</text>
<text x="155.9" y="133.2" transform="rotate(-90 155.9 133.2)">47</text>
<text x="158.4" y="133.2" transform="rotate(-90 158.4 133.2)">48</text>
<text x="175.3" y="135.6" transform="rotate(-90 175.3 135.6)">VCHIP_BULK</text>
<text x="195.1" y="132.7" transform="rotate(-90 195.1 132.7)">P16</text>
<text x="199.6" y="132.7" transform="rotate(-90 199.6 132.7)">P17</text>
<text x="155.9" y="144" transform="rotate(-90 155.9 144)">1uF</text>
<text x="161.1" y="143.1" transform="rotate(-90 161.1 143.1)">1.5nH</text>
<text x="194.8" y="140.2" transform="rotate(-90 194.8 140.2)">1</text>
<text x="199.3" y="140.1" transform="rotate(-90 199.3 140.1)">1</text>
<text x="130.9" y="145.5" transform="rotate(-90 130.9 145.5)">P24</text>
<text x="133.4" y="148.5" transform="rotate(-90 133.4 148.5)">UART1_TX</text>
<text x="138.4" y="148.7" transform="rotate(-90 138.4 148.7)">UART1_RX</text>
<text x="154.6" y="148.1" transform="rotate(-90 154.6 148.1)">VCHIP_BULK</text>
<text x="164.3" y="146.7" transform="rotate(-90 164.3 146.7)">1.2pF</text>
<text x="140.6" y="155.3" transform="rotate(-90 140.6 155.3)">P02</text>
<text x="143.3" y="155.6" transform="rotate(-90 143.3 155.6)">P03</text>
<text x="161.1" y="154.6" transform="rotate(-90 161.1 154.6)">1.5nH</text>
<text x="193.8" y="155.3" transform="rotate(-90 193.8 155.3)">UART1_RX</text>
<text x="198.3" y="155.3" transform="rotate(-90 198.3 155.3)">UART1_TX</text>
<text x="135" y="160.6" transform="rotate(-90 135 160.6)">1</text>
<text x="137.5" y="160.6" transform="rotate(-90 137.5 160.6)">1</text>
<text x="140.6" y="157.3" transform="rotate(-90 140.6 157.3)">1</text>
<text x="143.1" y="157.3" transform="rotate(-90 143.1 157.3)">1</text>
<text x="145.6" y="157.3" transform="rotate(-90 145.6 157.3)">1</text>
<text x="148.1" y="157.3" transform="rotate(-90 148.1 157.3)">1</text>
<text x="150.6" y="157.3" transform="rotate(-90 150.6 157.3)">1</text>
<text x="153.1" y="157.3" transform="rotate(-90 153.1 157.3)">1</text>
<text x="165.5" y="161.2" transform="rotate(-90 165.5 161.2)">NC</text>
<text x="161.8" y="167.8" transform="rotate(-90 161.8 167.8)">12p</text>
<text x="193.6" y="164.7" transform="rotate(-90 193.6 164.7)">1</text>
<text x="198" y="164.6" transform="rotate(-90 198 164.6)">1</text>
<text x="202.2" y="164.7" transform="rotate(-90 202.2 164.7)">1</text>
<text x="134" y="171.2" transform="rotate(-90 134 171.2)">VCCINPUT</text>
<text x="164.3" y="169.8" transform="rotate(-180 164.3 169.8)">NC</text>
<text x="169.6" y="177" transform="rotate(-90 169.6 177)">GGND</text>
<text x="163.7" y="185.8" transform="rotate(-90 163.7 185.8)">2.4G PIFA</text>
</g>
<g font-size=".9">
<text x="162.7" y="76.5" transform="rotate(-90 162.7 76.5)">S1</text>
<text x="164" y="76.5" transform="rotate(-90 164 76.5)">RESET</text>
<text x="166.7" y="86.5" transform="rotate(-90 166.7 86.5)">U1</text>
<text x="168" y="94" transform="rotate(-90 168 94)">BK3633_QFN6_48</text>
<text x="196.4" y="188" transform="rotate(-90 196.4 188)">NC</text>
<text x="196.4" y="194.9" transform="rotate(-90 196.4 194.9)">NC</text>
</g>
</svg>
